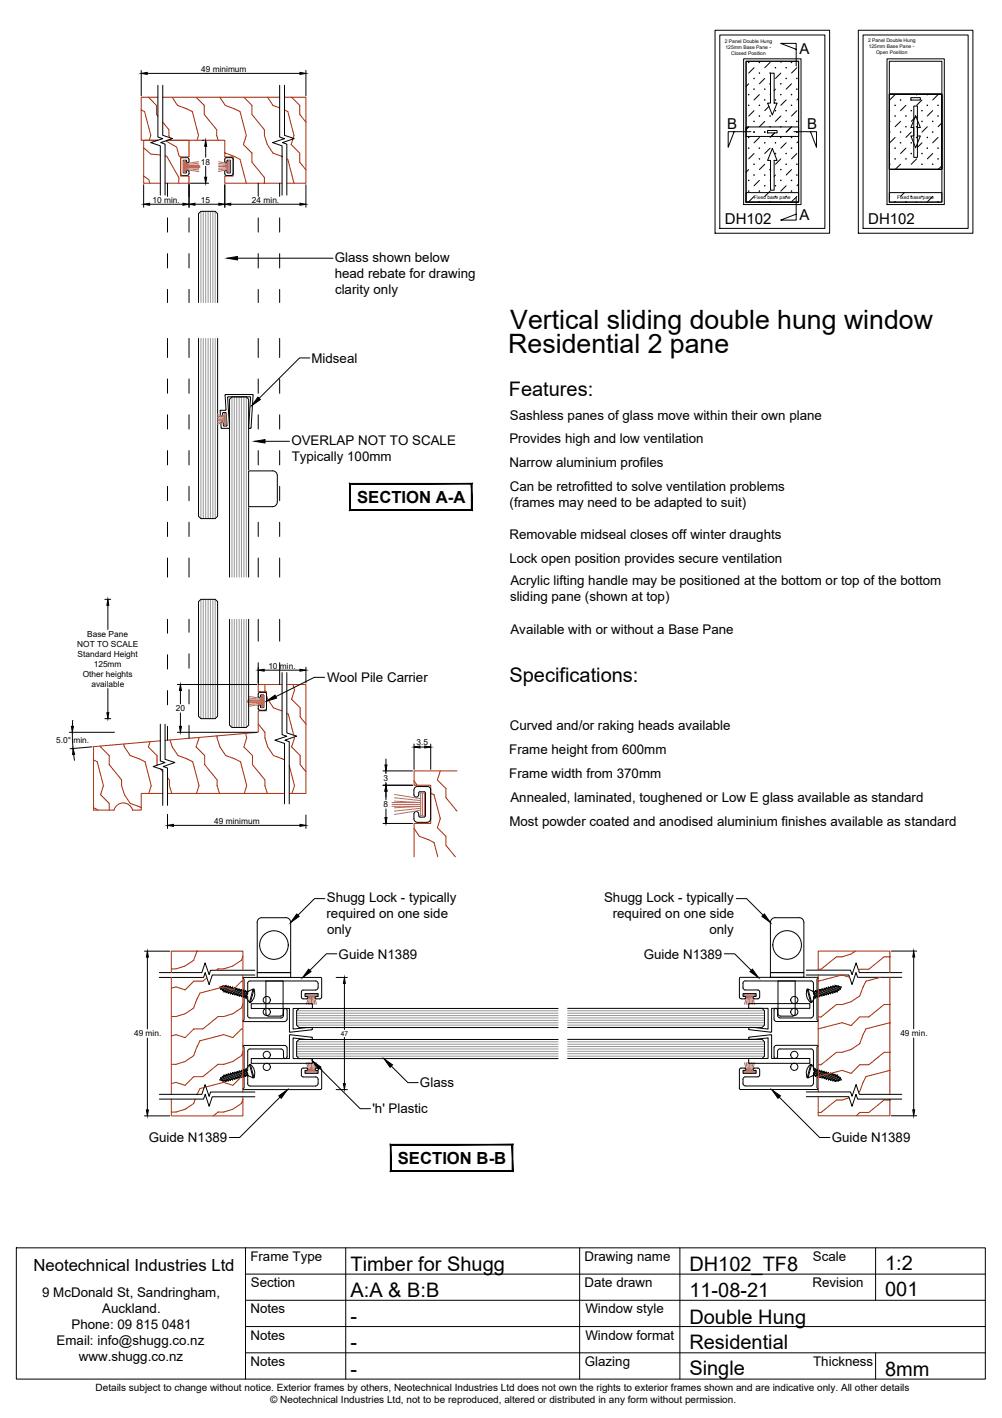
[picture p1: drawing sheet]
<svg xmlns="http://www.w3.org/2000/svg" width="210mm" height="297mm" viewBox="0 0 210 297" stroke-linecap="round" stroke-linejoin="round" font-family="sans-serif">
<!-- layer: APL Notes -->
<g fill="#000" stroke="#000" stroke-width=".21">
<path d="M98.7 101.4v5.4l.2 .1zM98.7 101.4l.2-.1v5.6zM73.4 101.4h25.3l.2-.1zM73.2 101.3h25.7l-25.5 .1zM73.2 101.3l.2 5.5v-5.4zM73.2 101.3l.2 5.5-.2 .1zM73.4 106.8l-.2 .1 25.5-.1zM73.2 106.9l25.5-.1 .2 .1z"/>
<path d="M107.3 239.9v5.3l.1 .2zM107.3 239.9l.1-.2v5.7zM81.9 239.9h25.4l.1-.2zM81.8 239.7h25.6l-25.5 .2zM81.8 239.7l.1 5.5v-5.3zM81.8 239.7l.1 5.5-.1 .2zM81.9 245.2l-.1 .2 25.5-.2zM81.8 245.4l25.5-.2 .1 .2z"/>
</g>
<!-- layer: AlumOutline -->
<g fill="none" stroke="#000" stroke-width=".21">
<path d="M35.1 38.4v2.7M39.6 38.4v2.7M54.1 38.4v2.7M58.6 38.4v2.7M35.1 45.6v3M35.1 53.1v3M39.6 45.6v3M39.6 53.1v3M54.1 45.6v3M54.1 53.1v3M58.6 45.6v3M58.6 53.1v3"/>
<path d="M35.1 60.6v2.8M35.1 70.9v4M35.1 79.4v3M39.6 60.6v2.8M39.6 70.9v4M39.6 79.4v3M54.1 60.6v2.8M54.1 70.9v4M54.1 79.4v3M58.6 60.6v2.8M58.6 70.9v4M58.6 79.4v3"/>
<path d="M35.1 86.9v3M35.1 94.4v3M39.6 86.9v3M39.6 94.4v3M54.1 86.9v3M54.1 94.4v3M58.6 86.9v3M58.6 94.4v3M35.1 101.9v3M35.1 109.4v3M35.1 116.9v4M39.6 101.9v3"/>
<path d="M39.6 109.4v3M39.6 116.9v4M54.1 101.9v3M54.1 109.4v3M54.1 116.9v4M58.6 101.9v3M58.6 109.4v3M58.6 116.9v4M35.1 129.7v3M35.1 137.1v3.1M39.6 129.7v2.7M39.6 137v3"/>
<path d="M54.1 129.7v4.6M54.1 138.8v4.6M58.6 129.7v4.6M58.6 138.8v4.6M35.1 144.7v2.9M35.1 152.2v2.9M39.6 144.4v3.1M39.6 152v2.7M50.9 204.9l.2 .2v8.5l-.2 .3 .1 .1M51 204.7l-.1 .2M51 219l-.1 .1 .2 .3v8.5l-.2 .2 .1 .1M51 204.8h16.1"/>
<path d="M51 219h8.6l.5 .2v.3M51.9 206l.2-.4 .3-.1h13.7l.5 .2v.3M51.9 206v2.2l-.3 .3 .3 .3v4M59.4 211.6l-.1 1.4-.4 .2h-6.5h-.3l-.2-.5M59.4 211.6a.37 .37 0 0 1 .4-.4 .37 .37 0 0 1 .3 .4M60.1 213.5v.2l-.5 .3h-8.6M60.1 211.6v1.9M60.1 219.5v1.9M66.6 206.9l-.2 .4-.3 .1h-2.8l-.2 .4 .1 1.3 .3 .1 .9-.1v-.3h-.5v-.7h2.7v.7h-.5l-.1 .2 .3 .2h.9l.2-.3M66.6 206v.9M67.1 204.7l.3 .3M67.4 205v3.9"/>
<path d="M156.1 205.5l-.4 .2a1.57 1.57 0 0 0 .2 1.6l2.9 .1M156.1 205.5h13.8M158.8 207.4l.3 .3M158.8 209.2h-.8l-.2-.2 .2-.3h.4v-.6h-2.7v.6l.5 .1v.3l-.9 .1-.4-.2 .1-4.2 16.3-.1 .1 .1-.3 .3v8.5l.3 .2M159.1 208.8l-.3 .4M159.1 207.8v1.1M162.2 211.6a.37 .37 0 0 1 .3-.4 .37 .37 0 0 1 .4 .4M162.2 211.6v1.9M162.2 213.5l.2 .4 .3 .1h8.6M162.9 211.6l.1 1.4 .4 .2M163.4 219.7l-.4 .3-.1 1.4a.37 .37 0 0 1-.4 .3 .37 .37 0 0 1-.3-.3v-1.9l.2-.5h.3h8.6l.1 .1-.3 .3v8.4l.3 .4h-16.4l-.1-4.3 .4-.2 .9 .1v.4h-.5v.6h2.7v-.6h-.4l-.2-.2 .2-.3h.8M163.4 213.2h6.5"/>
<path d="M163.4 219.7h6.5M169.9 205.5h.2l.3 .5M169.9 219.7l.2 .1 .3 .4M170.4 212.7l-.1 .3-.4 .2M170.4 206v2.2l.3 .3-.3 .3v3.9M171.4 213.8l-.1 .2M51.9 227v.2l.5 .3h13.7l.3-.1 .2-.4M51.9 220.2l.2-.4 .3-.1h6.5l.2 .1 .3 .4M51.9 220.2v4l-.3 .3 .3 .3v2.2M59.4 220.2v1.2a.37 .37 0 0 0 .4 .3 .37 .37 0 0 0 .3-.3M63.5 225.6h2.6M64.2 224.2l.3-.2-.2-.3h-.8l-.3 .2-.1 1.3 .4 .4"/>
<path d="M64.3 224.2h-.4v.6h2.7v-.6h-.3M66.1 225.6h.3l.2 .5M66.6 226.1v.9M67.4 224.1l-.2-.3-.9-.1-.3 .3 .3 .2M67.4 228l-.3 .2h-16.1M67.4 224.1v3.9M156.1 227.5h13.8M158.8 223.7l.3 .4M158.8 225.6h-2.9a1.61 1.61 0 0 0-.2 1.6l.4 .3M159.1 225.2l-.3 .4M159.1 224.1v1.1M170.4 227l-.1 .2-.4 .3"/>
<path d="M170.4 220.2v4l.3 .3-.3 .3v2.2"/>
</g>
<!-- layer: Glass -->
<g fill="none" stroke="#939598" stroke-width=".21">
<path d="M42.1 44.3v19.1M42.6 44.3v19.1M43.1 44.3v19.1M43.6 44.3v19.1M44.1 44.3v19.1M44.6 44.3v19.1M45.1 44.3v19.1M42.1 70.9v37.7M42.6 70.9v37.7M43.1 70.9v37.7M43.6 70.9v37.7M44.1 70.9v37.7"/>
<path d="M44.6 70.9v37.7M45.1 70.9v37.7M48.6 83.1v37.8M49.1 83.1v37.8M49.6 83.1v37.8M50.1 83.1v37.8M50.6 83.1v37.8M51.1 83.1v37.8M51.6 83.1v37.8M42.1 125.5v25M42.6 125.5v25M43.1 125.5v25"/>
<path d="M43.6 125.5v25M44.1 125.5v25M44.6 125.5v25M45.1 125.5v25M48.6 129.7v22.7M49.1 129.7v22.7M49.6 129.7v22.7M50.1 129.7v22.7M50.6 129.7v22.7M51.1 129.7v22.7M51.6 129.7v22.7M62.1 213.2h54.8"/>
<path d="M62.1 213.7h54.8M62.1 214.3h54.8M62.1 212.8h54.8M62.1 212.2h54.8M62.1 211.7h54.8M62.1 214.7h54.8M62.1 219.7h54.8M62.1 219.3h54.8M62.1 218.7h54.8M62.1 218.2h54.8M118.9 213.2h41.2M118.9 213.7h41.2"/>
<path d="M118.9 214.2h41.2M118.9 212.7h41.2M118.9 212.2h41.2M118.9 211.7h41.2M118.9 214.7h41.2M118.9 219.7h41.2M118.9 218.7h41.2M118.9 218.2h41.2M118.9 219.2h41.2M62.1 220.2h54.8M62.1 220.8h54.8M62.1 221.2h54.8"/>
<path d="M118.9 220.7h41.2M118.9 221.2h41.2M118.9 220.2h41.2"/>
</g>
<g fill="none" stroke="#000" stroke-width=".21">
<path d="M41.6 70.9v37.2l.5 .5h3l.5-.5v-37.2M41.6 63.4v-18.6l.5-.5h3l.5 .5v18.6M57.1 98.6a1.01 1.01 0 0 1 1 1M57.1 98.6h-5v7.5h5a1.01 1.01 0 0 0 1-1M58.1 99.6v5.5M41.6 126l.5-.5h3l.5 .5v24l-.5 .5h-3l-.5-.5zM48.1 120.9v-37.3l.5-.5h3l.5 .5v37.3M48.1 129.7v22.2l.5 .5h3l.5-.5v-22.2M60.8 216.8l-.2 .1v4.8h-8v1h12.8v-1h-4v-4.3l4 .3v-.3M60.8 216.8l4.5 .5M65.3 217.3l.1 .1M65.3 215.7l-4.5 .5"/>
<path d="M65.4 215.6l-.1 .1M65.4 215.6v-.3l-4 .3v-4.3h4v-1h-12.8v1h8v4.8l.2 .1M116.9 211.3h-54.3l-.5 .4v3l.5 .6h54.3M116.9 217.7h-54.3l-.5 .5v3l.5 .5h54.3M118.9 211.2h40.8l.4 .5v3l-.4 .5h-40.8M118.9 217.7h40.8l.4 .5v3l-.4 .5h-40.8M156.9 217.3l4.6-.5 .1 4.9h8v1h-12.8v-1h4.1v-4.3l-4 .3zM161.5 216.2l.1-.1v-4.9h8v-1h-12.8v1h4.1v4.4l-4-.4v.5l4.6 .5"/>
<circle cx="55.9" cy="212" r=".75"/>
<circle cx="55.9" cy="209.5" r=".75"/>
<circle cx="166.4" cy="209.5" r=".75"/>
<circle cx="166.4" cy="212" r=".75"/>
<circle cx="55.9" cy="223.5" r=".75"/>
<circle cx="55.9" cy="221" r=".75"/>
<circle cx="166.4" cy="221" r=".75"/>
<circle cx="166.4" cy="223.5" r=".75"/>
</g>
<!-- layer: Components -->
<g fill="none" stroke="#000" stroke-width=".21">
<path d="M37.8 33.4l.1 3.2 .3 .2 1.2-.1a.86 .86 0 0 0 .1-1h-.3l-.2 .5M38.2 33l-.4 .4M38.2 33h1M38.5 36.2h.5M39.2 33l.4 .4M39.6 33.4v.5l-.3 .2h-.1l-.2-.5h-.6v2.5l.1 .1M47.1 33.4v.5l.2 .2h.2l.1-.5h.6l.1 .1v2.4l-.1 .1M47.5 33l-.4 .4M47.5 33h1M47.7 36.2l-.2-.5h-.3a.86 .86 0 0 0 .1 1l1.2 .1 .3-.4M47.7 36.2h.5M48.5 33l.3 .4"/>
<path d="M48.8 33.4v3M46.3 87.2h.2M46.6 88.5l.2 .6M46.8 89.1l.6 .1M47.2 85.9l.1-.1-.1-3.1 5.7-.1 .1 .2-.5 6.9-.4-.1 .4-6.3-.1-.2-4.7 .1 .3 6.5h-1.6l-.1-1.1 .3-.1M47.2 85.9l-1.1 .1 .2 1.2M47.4 86.5h-.7v.5l-.2 .2M47.4 86.6l.1 2.5-.1 .1M54.7 145.6l.6 .1M54.7 148.2h.5M55.3 148.1l-.2 .1M55.3 145.7v2.4"/>
<path d="M55.5 145l.3 .4v3.2l-.3 .2-1.2-.1a.86 .86 0 0 1-.2-1h.4l.2 .5M55.5 145l-1.2 .1-.2 .3v.7h.4l.2-.5M87.7 166.1l.3-.2 .9-.1 .2 .3M89.1 170.9l-.2 .3-.9-.1-.3-.2v-.4a.5 .5 0 0 0-.5-.5 .5 .5 0 0 0-.5 .5v1a.75 .75 0 0 0 .8 .8h2a.75 .75 0 0 0 .7-.8M89.1 166.1v4.8M90.2 165.5a.71 .71 0 0 0-.7-.8l-2 .1a.72 .72 0 0 0-.8 .7v1a.5 .5 0 0 0 .5 .5 .5 .5 0 0 0 .5-.5v-.4M90.2 165.5v6M46.5 206.7l-.4 .1 .1 .4 .5-.5M46.5 206.6l.3-.1-.1 .2M46.5 206.6l-.3 .4M46.7 207.4l.2 .2M46.9 207.6v.2l.2-.1"/>
<path d="M47.1 206.6l-.5 .7-.2-.2M47.1 206.6l.3-.2-.1 .2M47.1 206.6h-.4M47.1 207.7h.3M47.3 206.6l-.7 .9v-.2M47.3 206.6l.3 .1M47.4 207.7l-.1 .3 .3-.2M47.6 207.8l.2 .1M47.6 206.7l.2-.2v.2M47.6 206.7l-.7 .9M47.8 206.7l-.7 1M47.8 206.7l.2 .1"/>
<path d="M47.8 207.9v.2l.2-.2M48 207.9l.3 .1v.2l.2-.2M48.2 206.8l-.6 1M48.5 208l.2 .1v.2l.3-.1M48.5 206.9l-.3-.1 .1-.2-.3 .2-.6 .9M48.5 206.9l.2-.2v.3h.3l.2-.1-.7 1.1M48.5 206.9l-.7 1M48.7 207l-.7 .9M49 207l-.7 1M49 208.2h.2M49.1 207.1l.3 .1-.7 .9M49.2 208.2v.3l.2-.2"/>
<path d="M49.4 207.2l.3-.2-.1 .2M49.4 208.3l.2 .1M49.6 207.2l.3 .1 .2-.2v.2M49.6 207.2l-.6 1M49.6 208.4v.2l.3-.2M49.9 208.4l.2 .1M49.9 207.3l-.7 .9M50.1 207.3l.2 .1M50.1 207.3l-.7 1M50.1 208.5v.2l.2-.2M50.3 207.4l.3-.2-.1 .3M50.3 208.5l.3 .1"/>
<path d="M50.3 207.4l-.7 1M50.5 207.5h.3M50.5 207.5l-.6 .9M50.6 208.6v.2l.2-.2 .2 .1M50.8 207.5l.2-.1v.2M50.8 207.5l-.7 1M51 207.6l.3 .1M51 207.6l-.7 .9M51 208.7v.2l.2-.1M51.2 208.8h.3M51.3 207.7l.2-.2-.1 .2 .3 .1M51.3 207.7l-.7 .9"/>
<path d="M51.4 207.7l-.6 .9M51.5 208.8v.3l.1-.1M51.7 208.6l-.2 .2M51.7 207.8l-.7 .9M51.9 207.9l-.7 .9M51.9 207.7l1.1-.5-.7 2.8-.7-1zM51.9 207.7l-.2 .1M53 207.2h.2M53.2 207.2a2.34 2.34 0 0 1-.8 2.8M53.2 207.2l-.8 2.8h-.1M169.1 207.2a2.34 2.34 0 0 0 .7 2.8M169.1 207.2l.7 2.8"/>
<path d="M169.3 207.2h-.2M170 210h-.2M170.4 207.7l-.1-.1 .3 .2M170.4 207.7l-1.1-.5 .7 2.8M170.4 207.7l.3 1.3M170.4 207.9l.6 .9M170.6 207.8l.7 .9M170.6 208.6l.2 .2M170.7 209l-.7 1M170.8 208.8v.3l-.1-.1M170.9 207.7l.6 .9M171 207.6l-.2-.1 .1 .2-.3 .1"/>
<path d="M171 208.8h-.2M171 207.6l.7 1M171.3 208.7v.2l-.3-.1M171.3 207.6h-.3M171.3 207.6l.7 .9M171.5 207.5l-.2-.1v.2M171.5 207.5l.7 1M171.7 208.6v.2l-.2-.2-.2 .1M171.8 207.4l-.3 .1M171.8 207.4l.6 1M172 207.4l-.3-.2 .1 .2M172 207.4l.6 1"/>
<path d="M172 208.5l-.3 .1M172.2 208.5v.2l-.2-.2M172.2 207.3l-.2 .1M172.2 207.3l.7 1M172.4 208.4l-.2 .1M172.4 207.3l.7 .9M172.6 208.4v.2l-.2-.2M172.7 207.2l-.3 .1-.2-.2v.2M172.7 207.2l.6 1M172.9 207.1l-.3-.1 .1 .2M172.9 208.3l-.3 .1M173.1 208.2v.3l-.2-.2"/>
<path d="M173.1 207.1h-.2l.7 1M173.3 207l.7 1M173.3 208.2h-.2M173.6 207l.7 .9M173.8 206.9l.2-.1v-.2l.9 1.1M173.8 206.9l-.3-.2 .1 .3h-.3l-.2-.1 .7 1.1M173.8 208l-.2 .1v.2l-.3-.1M173.8 206.9l.7 .9M174 206.8l.7 1M174.3 207.9l-.3 .1v.2l-.2-.2M174.5 207.8v.3l-.2-.2M174.5 206.7l.7 1"/>
<path d="M174.5 206.7l-.3 .1M174.7 206.7l-.3-.2 .1 .2M174.7 206.7l.7 .9M174.7 207.8h-.2M174.9 207.7v.2l-.2-.1M175 206.6l.7 .9v-.2M175 206.6l-.3 .1M175.2 206.5l.5 .8 .2-.2M175.2 206.5l-.3-.1 .1 .2M175.2 206.5l.4 .1M175.2 207.7h-.3M175.4 207.6v.2l-.2-.1"/>
<path d="M175.6 207.4l-.2 .2M175.8 206.7h.4l-.1 .5-.6-.7 .6 .5M46.2 226l.6 .5-.6-.8-.1 .5 .4 .1M46.4 225.9l.2-.2 .5 .7M46.6 225.7v-.2l.7 .9M46.7 226.4h.4M46.9 225.4l.7 .9M46.9 225.4l-.2 .2M47.1 225.3l-.2-.1v.2M47.1 225.3l.7 1M47.3 226.4l.1 .2-.3-.2M47.4 225.3l.6 .9 .3 .2-.1-.2 .3-.1"/>
<path d="M47.4 225.3h-.3M47.6 225.2l-.3-.2 .1 .3M47.6 225.2l.6 1M47.6 226.3l-.3 .1M47.8 226.3v.2l-.2-.2M47.8 225.1l.7 1M47.8 225.1l-.2 .1M48 225.1l.7 .9M48 226.2l-.2 .1M48 225.1l-.2-.2v.2M48.3 225l.7 1M48.5 224.9l-.2-.1v.2l-.3 .1"/>
<path d="M48.5 224.9l.7 1.2-.5-.1v.2l-.2-.1M48.7 224.9l.7 .9-.3 .1M49 224.8l-.3-.2v.3h-.2M49 224.8l.6 1M49.2 224.8h-.2M49.2 224.8l.7 .9M49.4 224.7l-.2-.2v.3M49.4 224.7l.7 1M49.6 225.8l.1 .2-.3-.2M49.6 224.6l-.2 .1M49.6 224.6l.7 1M49.9 224.6l-.3-.2v.2"/>
<path d="M49.9 224.6l.6 .9M50.1 225.7v.2l-.2-.2-.3 .1M50.1 224.5l-.2 .1M50.1 224.5l.7 1M50.3 224.5l-.2-.2v.2M50.3 225.6l-.2 .1M50.3 224.5l.7 .9M50.5 225.5l.1 .2-.3-.1M50.6 224.4l-.3 .1M50.6 224.4l.7 .9M50.8 225.5h-.3M50.8 224.3l.6 1"/>
<path d="M51 225.4v.2l-.2-.1M51 224.3h-.2l-.2-.1v.2M51 224.3l.7 .9M51.2 224.2l-.2-.2v.3M51.2 224.2l.7 .9M51.3 225.3l-.3 .1M51.5 224.1l-.3 .1M51.5 224.1l.2 .3M51.6 224l-.1-.1v.2M51.7 225.2l-.3 .1 .1 .2-.2-.2M51.7 225.2l.2 .1M52.3 223l.7 2.8-1.1-.5-.3-1.3z"/>
<path d="M52.4 223a2.34 2.34 0 0 1 .8 2.7M52.4 223l.8 2.7M52.4 223h-.1M53.2 225.7l-.2 .1M169.8 223l-.7 2.7 .2 .1M169.8 223h.2M169.8 222.9a2.34 2.34 0 0 0-.7 2.8M170 223l-.7 2.8 1.1-.5M170 223l.7 1M170.6 225.2l.3 .1-.1 .2 .2-.2M170.6 225.2l-.2 .1M170.7 224l.1-.1v.2"/>
<path d="M170.7 224l-.3 1.3M170.8 224.1l.2 .1M170.8 224.1l-.2 .3M171 224.2l.3-.2v.3M171 225.3l.3 .1M171 224.2l-.6 .9M171.3 224.3h.2l.2-.1v.2M171.3 224.3l-.7 .9M171.3 225.4v.2l.2-.1M171.5 225.5h.3M171.5 224.3l-.6 1M171.7 224.4h.3"/>
<path d="M171.7 224.4l-.7 .9M171.8 225.5l-.1 .2 .3-.1M172 225.6h.2M172 224.4l.2-.1v.2M172 224.4l-.7 1M172.2 224.5l.2 .1M172.2 224.5l-.7 1M172.2 225.6v.3l.2-.2 .3 .1M172.4 224.6l.2-.2v.2M172.4 224.6l-.6 .9M172.6 224.6l.3 .1M172.6 224.6l-.6 1"/>
<path d="M172.7 225.8l-.1 .2 .3-.2M172.9 224.7l.2-.2v.3M172.9 224.7l-.7 .9M173.1 224.8h.2M173.1 224.8l-.7 .9M173.3 224.8l.3-.2v.3h.2M173.3 224.8l-.6 1M173.6 224.9l-.7 .9 .2 .1M173.8 224.9l.2-.1v.2l.3 .1M173.8 224.9l-.7 1.2 .2-.2 .3 .1-.1 .2 .3-.1M174 225l-.7 .9M174.2 226.2l.3 .1"/>
<path d="M174.3 225.1l-.7 .9M174.3 225.1l.2-.2v.2M174.5 225.1l-.7 1M174.5 225.1l.2 .1M174.5 226.3l-.1 .2 .3-.2M174.7 225.2l.2-.2v.2M174.7 225.2l-.7 .9M174.7 226.3l.3 .1M174.9 225.2l-.9 1.2v-.3h-.2M174.9 225.2l.3 .1M175 226.4l-.1 .2 .3-.2M175.2 225.3l.2-.2v.3"/>
<path d="M175.2 225.3l-.7 1M175.4 225.4l-.7 .9M175.4 225.4l.2 .1M175.6 226.3l-.4 .1M175.7 225.7v-.3l-.7 1M175.9 225.8l-.2-.1-.5 .7M176.1 225.9l-.6 .6 .6-.8 .1 .5-.4 .1"/>
</g>
<!-- layer: WeatherStrip -->
<g fill="none" stroke="#b85c73" stroke-width=".21">
<path d="M38.5 33.7h.4v2.4h-.4zM38.7 33.7v2.4M38.9 34.9h3M38.9 35.5l2.7 .4M38.9 35.3l2.7 .3M41.6 34.6l-2.7 .1h3M41.6 33.9l-2.7 .4M41.6 34.2l-2.7 .3M41.9 35.1h-3l2.7 .1M45.8 33.9l2 .4M45.8 34.2l2 .3M45.8 34.6l2 .1"/>
<path d="M45.8 34.9h2M47.8 33.7h.4v2.4h-.4zM47.8 35.5l-2 .4M47.8 35.3l-2 .3M47.8 35.1l-2 .1M48 33.7v2.4M45.5 86.8l1.5 .4M45.5 87.1l1.5 .3M45.5 87.5l1.5 .1M45.5 87.8h1.5M47 86.6h.4v2.4h-.4zM47 88.4l-1.5 .5"/>
<path d="M47 88.2l-1.5 .3M47 88l-1.5 .2M47.2 86.6v2.4M51.8 146.9h3M51.8 147.1h3l-2.8 .2M52 146.6l2.8 .1h-3M52 145.9l2.8 .4M52 146.2l2.8 .3M54.8 145.7h.4v2.4h-.4zM54.8 147.5l-2.8 .5M54.8 147.3l-2.8 .3M55 145.7v2.4"/>
<path d="M82.1 168.5h6M82.1 168.9h6l-5.5 .3M82.6 167.8l5.5 .3h-6M82.6 166.4l5.5 .9M82.6 167.1l5.5 .6M88.1 166.1h.8v4.8h-.8zM88.1 169.7l-5.5 .9M88.1 169.3l-5.5 .6M88.5 166.1v4.8M64.1 208.2h2.4v.4h-2.4zM64.1 208.4h2.4M64.7 208.6l-.5 1.8"/>
<path d="M64.9 208.6l-.3 1.8M65.1 208.6l-.2 1.8M65.3 208.6v1.8M65.5 208.6l.1 1.8M65.7 208.6l.3 1.8M65.9 208.6l.4 1.8M155.8 208.2h2.4v.4h-2.4zM155.8 208.4h2.4M156.4 208.6l-.4 1.8M156.6 208.6l-.3 1.8M156.8 208.6l-.1 1.8M157 208.6v1.8"/>
<path d="M157.2 208.6l.2 1.8M157.4 208.6l.3 1.8M157.6 208.6l.5 1.8M64.1 224.4h2.4v.4h-2.4zM64.1 224.5h2.4M64.2 222.6l.5 1.8M64.6 222.6l.3 1.8M64.9 222.6l.2 1.8M65.3 222.6v1.8M65.6 222.6l-.1 1.8M66 222.6l-.3 1.8M66.3 222.6l-.4 1.8"/>
<path d="M155.8 224.3h2.4v.4h-2.4zM155.8 224.5h2.4M156 222.6l.4 1.7M156.3 222.6l.3 1.7M156.7 222.6l.1 1.7M157 222.6v1.7M157.4 222.6l-.2 1.7M157.7 222.6l-.3 1.7M158.1 222.6l-.5 1.7"/>
</g>
<!-- layer: Text2 -->
<path d="M22 125.5h1.2M22.6 126.8v5.1M22 150.5h1.2M22.6 144.2v5.1" fill="none" stroke="#000" stroke-width=".21"/>
<path d="M22.6 125.5l.2 1.3h-.4zM22.4 149.3h.4l-.2 1.2z" fill="#000" stroke="#000" stroke-width=".21"/>
<!-- layer: Timber 1 -->
<g fill="none" stroke="#b82e00" stroke-width=".21">
<path d="M29.6 23l.7 .4 1.3 5-.3 1M30.1 36.9l1.1 .8 .2 .7M30.1 31l1.5 1.3 2 .2M31.1 20.4l1.7 1.7v1.9l.3 .3M33.1 20.4h-3.5v9h3.5h-3v9h3.5M34.1 25.6l1.3 1.6v1.2l.1 .4M34.1 20.4h24.5M34.6 32.7h.3l2.6 4.5-.1 1.2M34.6 38.4h5v-1.5h-1.8v-4h1.8v-3.5h-4.5h12v3.5h1.7v4h-1.7v1.5h12M34.8 29.5l2.2 1.3 .5 1.9 .3 .2M35.6 29.2l.1 .2M36.1 20.4l1.1 1.7 3.1 1.3 1.3 5-.3 1"/>
<path d="M41.1 20.4l1.7 1.7v1.9l2.6 3.2v1.2l.3 1M46.1 20.4l1.1 1.7 1.9 .7M47.1 31.9l2 .9M49.1 22.8l1.2 .6 1.3 5-.6 1.9 1.8 1.8v1.9l2.6 3.2v1.2M49.1 32.8l1.2 .6 1.3 5M51.1 20.4l1.7 1.7v1.9l2.6 3.2v1.2l.6 1.9 1.2 1.8 1.9 .7M56.1 20.4l1.1 1.7 1.4 .5M59.6 20.4h4.5v18h-4M59.6 23l.7 .4 1.3 5-.2 .6M60.1 33.3l.2 .1 1.3 5M61.1 20.4l1.7 1.7v1.9l1.3 1.6M61.4 29.1l-.4 1.2 1.8 1.8v1.9l1.3 1.6"/>
<path d="M19.6 159.2l.8 .4 1.3 5-.6 1.9 1.8 1.8v1.4M21.1 156.3v.2l1.8 1.8v1.9l2.6 3.2v1.2l.6 1.9 1.2 1.8 2.3 .9M25.9 155.9l.2 .6 1.2 1.8 3.1 1.3 1.3 5-.5 1.6M31.4 155.4l-.3 1.1 1.8 1.8 .1 2M33.6 155.2l-14 1.2v13.3h4.3a2 2 0 0 1 1.9-1.5 2 2 0 0 1 2 1.5h1.8v-3.5h4.5M35.6 155l.5 1.5 1.2 1.8 3.1 1.3 1.3 5-.5 1.6M41.6 154.5l-.5 2 1.8 1.8v1.9l2.6 3.2v1.2l.5 1.6M45.5 154.1l.6 2.4 1.2 1.8 3.1 1.3 1.3 5-.5 1.6M51.4 153.6l.3 1-.6 1.9 1.8 1.8v1.9l2.6 3.2v1.2l.5 1.6M54.1 151.7l1.4 1.7v1.2l.6 1.9 1.2 1.8 2.3 .9M55.5 143.4l.1 1.5M55.8 145.7l.3 .8 1.2 1.8 1.8 .6"/>
<path d="M59.1 143.4h-5v1.5h1.7v4h-1.7v4.5l-19.5 1.7M60.1 143.4h4v22.8h-3.5M60.1 149.4l.3 .2 1.1 4.4M61.4 143.4l.3 1.2-.6 1.9 1.8 1.8v1.9l1.2 1.5M61.6 154.4l.1 .2-.6 1.9 1.8 1.8v1.9l1.2 1.5M19.6 169.2l.8 .5M33.6 161.1l.5 .6M35.1 162.9l.4 .5v1.2l.5 1.6M35.1 166.2h24.5M60.6 160.4l1.1 4.2-.5 1.6M86.7 173.5l1.1 1.7 3.1 1.3 .8 3M86.7 163.5l.7 1"/>
<path d="M90.2 166.1l.7 .4 1.3 5-.6 1.9 1.8 1.8v1.9l2 2.4M92.2 161.5l-.6 1.9 1.8 1.8v1.9l2.3 2.8M95.7 161.5h-9v3h3.5v8h-3.5v7M41.3 199.2l-.7 2-1.8 1.1M179.2 199.2l-.9 .6-1.9 .6h-1.2l-3.2 2.6M35.9 204.8v24.4M36.9 206.7l-1 .3M36.9 216.7l-1 .3M38.8 202.4l-1.9 .6h-1M38.8 212.4l-1.9 .5h-1M41.9 208.1l-1.3 3-1.8 1.3M43.3 204.8l-.8 .7-1.9 .1-1.8 1.8-1.9-.7"/>
<path d="M46.9 216.7l-5 1.3-1.3 3.1-1.8 1.2M46.9 206.7l-5 1.3M50.9 203.2v-4h-15v4.5M50.9 205.5l-.3 .1-1.8 1.8-1.9-.7M50.9 215.5h-.3l-1.8 1.8-1.9-.5M50.9 210.3l-.3 .8-1.8 1.3-1.9 .5h-1.2l-3.2 2.6h-1.9l-1.8 1.8-1.9-.5M50.9 200.3l-.3 .9-1.8 1.2-1.9 .6-1.2-.1-.4 .3M50.9 204.2v24.6M171.4 203.2v-4h15v4.5M171.4 204.2v24.5M171.4 203h.6M171.4 213h.6"/>
<path d="M176.4 204.2l-5 1.3M176.4 204.2l1.6 .5M179.3 203.8v.1M184.5 204.7l-3.1 .8-1.3 3.1-1.8 1.2-1.9 .6h-1.2l-3.2 2.6M186.4 214.2l-5 1.3-1.3 3.1-1.8 1.2-1.9 .6h-1.2l-3.2 2.6M186.4 210.4h-1.2l-3.2 2.6h-1.9l-1.8 1.8-1.9-.6-5 1.3M186.4 200.4h-1.2l-3.2 2.6h-1.9l-.2 .3M186.4 204.7v24.5M36.9 226.7l-1 .3M38.8 222.4l-1.9 .6h-1M38.8 232.4l-1.9 .5h-1M40.9 230.2l-.3 .9-1.8 1.3"/>
<path d="M41.9 228.1l-.6 1.1M42.8 227.8l-.9 .2M46.9 226.7l-3.8 1M50.9 229.8v4h-15v-3.6M50.9 225.5h-.3l-1.8 1.9-1.9-.7M50.9 220.3l-.3 .8-1.8 1.3-1.9 .6-1.2-.1-3.2 2.6h-1.9l-1.8 1.9-1.9-.7M50.9 230.3l-.3 .8-1.8 1.3-1.9 .5h-1.2l-1 .9M171.4 229.7v4h15v-3.5M171.4 223h.6M171.4 233h.6M177.9 230l-1.5 .4h-1.2l-3.2 2.6M181.4 225.5l-1.3 3.1-.2 .2"/>
<path d="M186.4 220.4h-1.2l-3.2 2.6h-1.9l-1.8 1.8-1.9-.6-5 1.3M186.4 224.2l-5 1.3M186.4 230.4h-1.2l-3.2 2.6h-1.9l-.7 .7"/>
</g>
<!-- layer: Dimensions -->
<g fill="none" stroke="#000" stroke-width=".21">
<path d="M29.6 14.8v5.3M30.8 15.4h32M64.1 14.8v5.3M30.1 38.7v4.7M39.6 38.7v4.7M39.9 38.4h3.8M42.5 29.4h.3M43.1 30.6v2.3M43.1 34.8v2.3M47.1 38.7v4.7M64.1 38.7v4.7M31.3 42.8h7"/>
<path d="M40.8 42.8h5M48.3 42.8h14.5M54.1 139.8v3.3M64.1 139.8v3.3M14.5 153.4h9.5M15.1 153.4l.2 3.4M15.2 150.9v1.2M15.4 158l.2 1.3M19.3 156.4l-4.6 .5M37.2 153.4h16.6M37.2 143.4h16.6M37.8 144.6v2.9"/>
<path d="M37.8 149.3v2.9M55.3 140.4h7.5M80.8 159v1.2M86.7 155.9v5.3M88 156.5h1M90.2 155.9v5.3M35.1 170.6v2.9M36.3 172.9h26.5M64.1 170.7v2.8M80.2 164.5h6.2M80.2 161.5h6.2M80.2 172.5h6.2"/>
<path d="M80.8 161.5v.5M80.8 163.9v.6M80.8 165.7v1.8M80.8 169.4v1.8M30.3 199.2h5.3M186.7 199.2h5.3M30.9 200.5v15M30.9 217.5v15M70.4 204.8h2.4M72.2 206v9.7M72.2 217.3v9.7M191.4 200.5v15"/>
<path d="M191.4 217.4v15.1M30.3 233.8h5.3M70.4 228.2h2.4M186.7 233.7h5.3"/>
</g>
<g fill="#000" stroke="#000" stroke-width=".21">
<path d="M29.6 15.4l1.2-.2v.4zM62.8 15.2l1.3 .2-1.3 .2zM42.9 37.1h.4l-.2 1.3zM43.1 29.4l.2 1.2h-.4zM30.1 42.8l1.2-.2v.4zM38.3 42.6l1.3 .2-1.3 .2zM39.6 42.8l1.2-.2v.4zM45.8 42.6l1.3 .2-1.3 .2zM47.1 42.8l1.2-.2v.4zM62.8 42.6l1.3 .2-1.3 .2zM15.3 156.8l.3 1.2-.4 .1zM15 152.2h.4l-.3 1.2z"/>
<path d="M37.6 152.2h.4l-.2 1.2zM37.8 143.4l.2 1.2h-.4zM54.1 140.4l1.2-.2v.4zM62.8 140.2l1.3 .2-1.3 .2zM86.7 156.5l1.3-.2v.4zM89 156.3l1.2 .2-1.2 .2zM35.1 172.9l1.2-.2v.4zM62.8 172.7l1.3 .2-1.3 .2zM80.8 164.5l.3 1.2h-.5zM80.6 160.2h.5l-.3 1.3zM80.6 171.2h.5l-.3 1.3zM30.9 199.2l.2 1.3h-.4z"/>
<path d="M72.2 204.8l.1 1.2h-.4zM191.4 199.2l.2 1.3h-.4zM30.7 232.5h.4l-.2 1.3zM71.9 227h.4l-.1 1.2zM191.2 232.5h.4l-.2 1.2z"/>
</g>
<!-- layer: Shugg Blocks -->
<g fill="none" stroke="#000" stroke-width=".21">
<path d="M33.1 17.9v10.8l1 .3-2.5 .9 2 .7v10.3M34.1 17.9v10.4l2 .7-2.4 .9 .9 .3v10.7M58.6 17.9v10.8l1 .3-2.5 .9 2 .7v10.3M59.6 17.9v10.4l2 .7-2.4 .9 .9 .3v10.7M33.6 151.7v7.7l1 .3-2.5 .9 2 .6v7.5M34.6 151.7v7.4l2 .6-2.4 .9 .9 .3v7.8M59.1 140.9v13l1 .3-2.5 .9 2 .6v12.7M60.1 140.9v12.6l2 .7-2.4 .9 .9 .3v13M53.4 204.2h-8.9l-.7 2.1-.8-2.6-.4 1.1h-9.2M53.4 203.2h-9.3l-.3 1-.8-2.5-.7 2h-8.9M168.9 204.2h8.9l.7 2 .8-2.5 .4 1h9.2M168.9 203.2h9.3l.3 1 .8-2.5 .7 2h8.9"/>
<path d="M53.4 229.8h-8.9l-.7 1.9-.8-2.5-.4 1h-9.2M53.4 228.8h-9.3l-.3 .9-.8-2.5-.7 2h-8.9M168.9 229.7h8.9l.7 2 .8-2.5 .4 1h9.2M168.9 228.7h9.3l.3 .9 .8-2.4 .7 2h8.9"/>
</g>
<!-- layer: Glass -->
<g fill="#fff" stroke="#fff" stroke-width=".21">
<path d="M52.1 98.6h5.2zM52.1 98.6h5.2z"/>
<path d="M52.1 98.6l5.3 .1zM52.1 98.6l5.3 .1z"/>
<path d="M52.1 98.7l5.5 .1zM52.1 98.7l5.5 .1z"/>
<path d="M52.1 98.8l5.6 .1zM52.1 98.8l5.6 .1h-5.6z"/>
<path d="M52.1 98.9l5.8 .1-.2-.1zM52.1 98.9l5.8 .1h-5.8z"/>
<path d="M52.1 99l5.9 .1-.1-.1zM52.1 99l5.9 .1h-5.9z"/>
<path d="M52.1 99.1l5.9 .2v-.2zM52.1 99.1l5.9 .2h-5.9z"/>
<path d="M52.1 99.3l6 .2-.1-.2zM52.1 99.3l6 .2h-6z"/>
<path d="M52.1 99.5l6 .1v-.1zM52.1 99.5l6 .1h-6z"/>
<path d="M52.1 99.6l6 5.5v-5.5zM52.1 99.6l6 5.5h-6z"/>
<path d="M52.1 105.1l6 .2v-.2zM52.1 105.1l6 .2h-6z"/>
<path d="M52.1 105.3l5.9 .2 .1-.2zM52.1 105.3l5.9 .2h-5.9z"/>
<path d="M52.1 105.5l5.9 .1v-.1zM52.1 105.5l5.9 .1h-5.9z"/>
<path d="M52.1 105.6l5.8 .2 .1-.2zM52.1 105.6l5.8 .2h-5.8z"/>
<path d="M52.1 105.8l5.6 .1 .2-.1zM52.1 105.8l5.6 .1h-5.6z"/>
<path d="M52.1 105.9l5.5 .1 .1-.1zM52.1 105.9l5.5 .1h-5.5z"/>
<path d="M52.1 106h5.5zM52.1 106l5.3 .1z"/>
<path d="M52.1 106.1h5.3zM52.1 106.1h5.2z"/>
<path d="M52.1 106.1h5.2zM52.1 106.1h5z"/>
</g>
<!-- layer: Timber 1 -->
<g fill="#b82e00" stroke="#b82e00" stroke-width=".21">
<circle cx="59.1" cy="32.8" r=".08"/>
<circle cx="55.4" cy="38.4" r=".08"/>
<circle cx="41.3" cy="199.2" r=".08"/>
<circle cx="41.3" cy="229.2" r=".08"/>
<circle cx="171.4" cy="205.5" r=".08"/>
<circle cx="171.4" cy="225.5" r=".08"/>
<circle cx="186.4" cy="214.2" r=".08"/>
<circle cx="186.4" cy="224.2" r=".08"/>
<circle cx="186.4" cy="200.4" r=".08"/>
<circle cx="186.4" cy="210.4" r=".08"/>
<circle cx="186.4" cy="220.4" r=".08"/>
<circle cx="186.4" cy="230.4" r=".08"/>
</g>
<!-- layer: TitleBlock -->
<g fill="none" stroke="#000" stroke-width=".21">
<path d="M149.8 6.3h24v42.6h-24zM150.8 7.3h22v40.5h-22zM155.8 12.3h12v30.5h-12zM156.3 12.8h11v15.8h-11zM156.3 12.8h11v29.5h-11zM156.8 17.6l-.5 .5M158 14.2l-1.2 1.1M159.1 19.8l-1.1 1.1M160.2 16.4l-1.1 1.2M161.3 13.1l-1.1 1.1M161.4 15.3h.8v6.3h.6l-1 2.5-1-2.5h.6zM161.4 19.7l-.1 .1"/>
<path d="M162.4 18.7l-.2 .3M163.6 15.3l-1.2 1.1M163.8 12.8l-.2 .3M165.8 17.6l-1.1 1.1M166.8 10.3l-3.3-1.2h3.3v4.7M166.9 14.2l-1.1 1.1M179.8 6.3h24v42.6h-24zM180.8 7.3h22v40.5h-22zM185.8 12.3h12v30.5h-12zM186.3 12.8h11v29.5h-11zM186.3 19.7h11v15.8h-11h11v-15.8h-11v15.8zM187.5 19.8l-1.1 1.1"/>
<path d="M189.9 19.7l-.1 .1M196.5 19.8l-1.1 1.1M153.8 27.6l-1.3 3.2v-3.2h4.8M156.3 26.6h11v15.7h-11zM156.8 26.6l-.5 .5M156.8 35.5l-.5 .6M158 23.2l-1.2 1.1M158 32.2l-1.2 1.1M159.1 28.8l-1.1 1.1M159.1 37.8l-1.1 1.1M160.2 25.4l-1.1 1.2M160.2 34.4l-1.1 1.1"/>
<path d="M160.8 27.3h2v.5h-2zM161.1 22.3l-.9 .9M161.3 31l-1.1 1.2M161.4 37.7l-.1 .1M161.8 31.1l1 2.5h-.6v6.2h-.8v-6.2h-.6zM162.3 27.8l-1 1M162.4 36.7l-.2 .2M163.6 24.3l-1.2 1.1M163.6 33.3l-1.2 1.1M164.7 20.9l-1.1 1.2M164.7 29.9l-1.1 1.1M164.7 38.9l-1.1 1.1"/>
<path d="M165.8 26.6l-1.1 1.1M165.8 35.5l-1.1 1.2M166.3 27.6h4.7v3.2l-1.2-3.2M166.9 23.2l-1.1 1.1M166.9 32.2l-1.1 1.1M167.3 20.6l-.4 .3M167.3 29.6l-.4 .3M167.3 38.6l-.4 .3M186.4 23.2l-.1 .1M186.4 32.2l-.1 .1M187.5 28.8l-1.1 1.1M188.7 25.4l-1.2 1.2"/>
<path d="M188.7 34.4l-1.1 1.1M189.8 22.1l-1.1 1.1M189.8 31l-1.1 1.2M190.8 20.5h2v.5h-2zM190.9 27.7l-1.1 1.1M191.4 22.2h.8v6.3h.6l-1 2.5-1-2.5h.6zM191.4 24.9l-.5 .5M191.8 24.2l1 2.5h-.6v6.3h-.8v-6.3h-.6zM191.9 24.4l-.3 .3M192 33.3l-1.1 1.1M193.1 20.9l-1.1 1.2M193.1 29.9l-.9 1"/>
<path d="M194.3 26.6l-1.2 1.1M195.4 23.2l-1.1 1.1M195.4 32.2l-1.1 1.1M196.5 28.8l-1.1 1.1M197.3 25.7l-.8 .9M197.3 34.7l-.7 .8M156.3 40.4h11v1.9h-11zM158 41.2l-1.2 1.1M161.3 40l-1.1 1.2M163.6 42.3h-.1M166.8 41.3v4.8h-3.3l3.3-1.2M166.9 41.2l-1.1 1.1"/>
<path d="M186.3 40.4h11v1.9h-11zM186.4 41.2h-.1M189.4 40.4l-.7 .8M192 42.3h-.1M195.4 41.2l-1.1 1.1"/>
</g>
<g fill="#000" stroke="#000" stroke-width=".21">
<circle cx="156.8" cy="19.8" r=".06"/>
<circle cx="156.8" cy="13.1" r=".06"/>
<circle cx="158" cy="16.4" r=".06"/>
<circle cx="158" cy="18.7" r=".06"/>
<circle cx="159.1" cy="13.1" r=".06"/>
<circle cx="159.1" cy="15.3" r=".06"/>
<circle cx="160.2" cy="18.7" r=".06"/>
<circle cx="161.3" cy="15.3" r=".06"/>
<circle cx="161.3" cy="17.6" r=".06"/>
<circle cx="162.4" cy="14.2" r=".06"/>
<circle cx="163.6" cy="17.6" r=".06"/>
<circle cx="163.6" cy="19.8" r=".06"/>
<circle cx="164.7" cy="16.4" r=".06"/>
<circle cx="164.7" cy="14.2" r=".06"/>
<circle cx="165.8" cy="13.1" r=".06"/>
<circle cx="165.8" cy="19.8" r=".06"/>
<circle cx="166.9" cy="16.4" r=".06"/>
<circle cx="166.9" cy="18.7" r=".06"/>
<circle cx="192" cy="19.8" r=".06"/>
<circle cx="194.3" cy="19.8" r=".06"/>
<circle cx="156.8" cy="28.8" r=".06"/>
<circle cx="156.8" cy="22.1" r=".06"/>
<circle cx="156.8" cy="37.8" r=".06"/>
<circle cx="156.8" cy="31" r=".06"/>
<circle cx="158" cy="27.7" r=".06"/>
<circle cx="158" cy="25.4" r=".06"/>
<circle cx="158" cy="34.4" r=".06"/>
<circle cx="158" cy="36.7" r=".06"/>
<circle cx="159.1" cy="24.3" r=".06"/>
<circle cx="159.1" cy="22.1" r=".06"/>
<circle cx="159.1" cy="31" r=".06"/>
<circle cx="159.1" cy="33.3" r=".06"/>
<circle cx="160.2" cy="20.9" r=".06"/>
<circle cx="160.2" cy="36.7" r=".06"/>
<circle cx="160.2" cy="29.9" r=".06"/>
<circle cx="160.2" cy="27.7" r=".06"/>
<circle cx="160.2" cy="38.9" r=".06"/>
<circle cx="161.3" cy="35.5" r=".06"/>
<circle cx="161.3" cy="24.3" r=".06"/>
<circle cx="161.3" cy="26.5" r=".06"/>
<circle cx="162.4" cy="38.9" r=".06"/>
<circle cx="162.4" cy="32.2" r=".06"/>
<circle cx="162.4" cy="20.9" r=".06"/>
<circle cx="162.4" cy="29.9" r=".06"/>
<circle cx="162.4" cy="23.2" r=".06"/>
<circle cx="163.6" cy="26.5" r=".06"/>
<circle cx="163.6" cy="28.8" r=".06"/>
<circle cx="163.6" cy="37.8" r=".06"/>
<circle cx="163.6" cy="35.5" r=".06"/>
<circle cx="164.7" cy="32.2" r=".06"/>
<circle cx="164.7" cy="23.2" r=".06"/>
<circle cx="164.7" cy="25.4" r=".06"/>
<circle cx="164.7" cy="34.4" r=".06"/>
<circle cx="165.8" cy="37.8" r=".06"/>
<circle cx="165.8" cy="28.8" r=".06"/>
<circle cx="165.8" cy="22.1" r=".06"/>
<circle cx="165.8" cy="31" r=".06"/>
<circle cx="166.9" cy="25.4" r=".06"/>
<circle cx="166.9" cy="34.4" r=".06"/>
<circle cx="166.9" cy="27.7" r=".06"/>
<circle cx="166.9" cy="36.7" r=".06"/>
<circle cx="186.4" cy="27.7" r=".06"/>
<circle cx="186.4" cy="34.4" r=".06"/>
<circle cx="186.4" cy="25.4" r=".06"/>
<circle cx="187.5" cy="31" r=".06"/>
<circle cx="187.5" cy="22.1" r=".06"/>
<circle cx="187.5" cy="33.3" r=".06"/>
<circle cx="187.5" cy="24.3" r=".06"/>
<circle cx="188.6" cy="27.7" r=".06"/>
<circle cx="188.6" cy="20.9" r=".06"/>
<circle cx="188.6" cy="29.9" r=".06"/>
<circle cx="189.8" cy="24.3" r=".06"/>
<circle cx="189.8" cy="26.5" r=".06"/>
<circle cx="189.8" cy="33.3" r=".06"/>
<circle cx="190.9" cy="23.2" r=".06"/>
<circle cx="190.9" cy="29.9" r=".06"/>
<circle cx="190.9" cy="32.2" r=".06"/>
<circle cx="192" cy="26.5" r=".06"/>
<circle cx="192" cy="28.8" r=".06"/>
<circle cx="193.1" cy="34.4" r=".06"/>
<circle cx="193.1" cy="25.4" r=".06"/>
<circle cx="193.1" cy="32.2" r=".06"/>
<circle cx="193.1" cy="23.2" r=".06"/>
<circle cx="194.3" cy="31" r=".06"/>
<circle cx="194.3" cy="22.1" r=".06"/>
<circle cx="194.3" cy="28.8" r=".06"/>
<circle cx="195.4" cy="34.4" r=".06"/>
<circle cx="195.4" cy="25.4" r=".06"/>
<circle cx="195.4" cy="27.7" r=".06"/>
<circle cx="196.5" cy="31" r=".06"/>
<circle cx="196.5" cy="22.1" r=".06"/>
<circle cx="196.5" cy="24.3" r=".06"/>
<circle cx="196.5" cy="33.3" r=".06"/>
<circle cx="156.8" cy="40" r=".06"/>
<circle cx="159.1" cy="42.3" r=".06"/>
<circle cx="159.1" cy="40" r=".06"/>
<circle cx="161.3" cy="42.3" r=".06"/>
<circle cx="162.4" cy="41.2" r=".06"/>
<circle cx="164.7" cy="41.2" r=".06"/>
<circle cx="165.8" cy="40" r=".06"/>
<circle cx="187.5" cy="42.3" r=".06"/>
<circle cx="189.8" cy="42.3" r=".06"/>
<circle cx="190.9" cy="41.2" r=".06"/>
<circle cx="193.1" cy="41.2" r=".06"/>
<circle cx="196.5" cy="42.3" r=".06"/>
</g>
<!-- layer: Components 3 -->
<g fill="none" stroke="#000" stroke-width=".21">
<path d="M54.9 192.2a1.01 1.01 0 0 0-1 1M54.9 192.2h5M59.9 192.2a1.01 1.01 0 0 1 1 1v10.5h-7v-10.5M162.4 192.2a1.01 1.01 0 0 0-1 1v10.5h7v-10.5a1.01 1.01 0 0 0-1-1M162.4 192.2h5M53.9 203.7h7v1.1h-7zM55.7 205.5h3.6v6.8l-.2 .5h-2.9l-.4-.2zM161.4 203.7h7v1h-7zM163.5 212.8h-.3l-.2-.4v-6.9h3.6l-.1 7.1-.4 .2-2.6 .1"/>
<circle cx="57.4" cy="198" r="3"/>
<circle cx="164.9" cy="197.9" r="3"/>
</g>
<!-- layer: Title Block -->
<g fill="none" stroke="#000" stroke-width=".21">
<path d="M49.8 54.1h20M64.9 75h-2.1l-8.5 8.4M55.5 92.4h5.1M68 141.9h-2.2l-8 4M68 188.2h-2.1l-3.5 3.5M70.6 199.8h-2.2l-3.5 3.5M151.7 199.8h2.2l3.5 3.5M154.2 188.2h2.2l3.5 3.5M58.7 229.8l-8.5 8.5h-2.2M67 223.8l8.5 8.4h2.1M82 223.3l3.4 3.5h2.2M163.2 229.8l8.5 8.5h2.2"/>
<path d="M3.4 261.4h203v27.5h-203zM51.4 266.9h155M51.4 272.4h155M51.4 277.9h155M51.4 261.4v27.5M72.4 261.4v27.5M121.4 261.4v27.5M142.4 261.4v27.5M183.4 261.4v11M51.4 283.4h155M183.4 283.4v5.5"/>
</g>
<path d="M47.6 54.1l2.2-.4v.7zM54 83.2l.5 .5-1.8 1.3zM53.4 92.4l2.1-.3v.7zM55.8 146.9l1.8-1.3 .3 .6zM62.2 191.5l.5 .5-1.8 1.2zM160.1 191.5l1.3 1.7-1.8-1.2zM64.7 203l.5 .5-1.8 1.3zM157.6 203l1.3 1.8-1.8-1.3zM58.4 229.6l1.8-1.3-1.3 1.8zM65.4 222.2l1.8 1.3-.5 .5zM80.4 221.8l1.8 1.3-.5 .5zM161.7 228.3l1.8 1.3-.5 .5z" fill="#000" stroke="#000" stroke-width=".21"/>
<g font-size="5.6">
<text x="106.9" y="68.9">Vertical sliding double hung window</text>
<text x="106.5" y="73.9">Residential 2 pane</text>
</g>
<g font-size="4.2">
<text x="106.6" y="82.9">Features:</text>
<text x="106.7" y="142.9">Specifications:</text>
<text x="73.4" y="266.2">Timber for Shugg</text>
<text x="144.4" y="266.2">DH102_TF8</text>
<text x="185.4" y="265.9">1:2</text>
<text x="73.4" y="271.7">A:A &amp; B:B</text>
<text x="144.4" y="271.6">11-08-21</text>
<text x="185.4" y="271.6">001</text>
<text x="73.4" y="277.2">-</text>
<text x="144.4" y="277.2">Double Hung</text>
<text x="73.4" y="282.7">-</text>
<text x="144.4" y="282.6">Residential</text>
<text x="73.4" y="288.2">-</text>
<text x="144.4" y="288.1">Single</text>
<text x="185.4" y="288.2">8mm</text>
</g>
<g font-size="3.5">
<text x="74.8" y="105.3">SECTION A-A</text>
<text x="83.3" y="243.8">SECTION B-B</text>
<text x="7" y="266.3">Neotechnical Industries Ltd</text>
</g>
<g font-size="3.1">
<text x="167.5" y="11.3">A</text>
<text x="152.3" y="27">B</text>
<text x="169.1" y="27">B</text>
<text x="151.8" y="47">DH102</text>
<text x="167.5" y="46.1">A</text>
<text x="181.9" y="47">DH102</text>
</g>
<g font-size="2.8">
<text x="70.1" y="58.2">head rebate for drawing</text>
<text x="70.1" y="54.8">Glass shown below</text>
<text x="70.2" y="61.5">clarity only</text>
<text x="65.2" y="76">Midseal</text>
<text x="106.8" y="87.9">Sashless panes of glass move within their own plane</text>
<text x="61" y="93.2">OVERLAP NOT TO SCALE</text>
<text x="106.7" y="92.9">Provides high and low ventilation</text>
<text x="61.1" y="96.5">Typically 100mm</text>
<text x="106.7" y="97.9">Narrow aluminium profiles</text>
<text x="106.8" y="106.3">(frames may need to be adapted to suit)</text>
<text x="106.8" y="102.9">Can be retrofitted to solve ventilation problems</text>
<text x="106.7" y="112.9">Removable midseal closes off winter draughts</text>
<text x="106.7" y="117.9">Lock open position provides secure ventilation</text>
<text x="106.8" y="126">sliding pane (shown at top)</text>
<text x="106.9" y="122.6">Acrylic lifting handle may be positioned at the bottom or top of the bottom</text>
<text x="106.9" y="132.9">Available with or without a Base Pane</text>
<text x="68.5" y="142.9">Wool Pile Carrier</text>
<text x="106.8" y="152.9">Curved and/or raking heads available</text>
<text x="106.7" y="157.9">Frame height from 600mm</text>
<text x="106.7" y="162.9">Frame width from 370mm</text>
<text x="106.9" y="167.9">Annealed, laminated, toughened or Low E glass available as standard</text>
<text x="106.7" y="172.9">Most powder coated and anodised aluminium finishes available as standard</text>
<text x="68.5" y="189">Shugg Lock - typically</text>
<text x="126.5" y="189">Shugg Lock - typically</text>
<text x="68.4" y="192.3">required on one side</text>
<text x="68.5" y="195.7">only</text>
<text x="128.3" y="192.3">required on one side</text>
<text x="148.6" y="195.7">only</text>
<text x="70.9" y="200.8">Guide N1389</text>
<text x="134.9" y="200.8">Guide N1389</text>
<text x="88" y="227.8">Glass</text>
<text x="78" y="233.2">'h' Plastic</text>
<text x="31.2" y="239.3">Guide N1389</text>
<text x="174.3" y="239.3">Guide N1389</text>
<text x="52.4" y="264.1">Frame Type</text>
<text x="52.5" y="269.7">Section</text>
<text x="122.4" y="264.1">Drawing name</text>
<text x="122.4" y="269.6">Date drawn</text>
<text x="170.2" y="269.6">Revision</text>
<text x="170.3" y="264.2">Scale</text>
<text x="8.8" y="271.8">9 McDonald St, Sandringham,</text>
<text x="21.4" y="275.1">Auckland.</text>
<text x="52.5" y="275.1">Notes</text>
<text x="122.6" y="275.1">Window style</text>
<text x="11.9" y="281.8">Email: info@shugg.co.nz</text>
<text x="15" y="278.5">Phone: 09 815 0481</text>
<text x="52.5" y="280.6">Notes</text>
<text x="122.6" y="280.7">Window format</text>
<text x="16.5" y="285.2">www.shugg.co.nz</text>
<text x="52.5" y="286.1">Notes</text>
<text x="122.5" y="286.2">Glazing</text>
<text x="170.3" y="286.1">Thickness</text>
</g>
<g font-size="2.1">
<text x="20" y="291.4">Details subject to change without notice. Exterior frames by others, Neotechnical Industries Ltd does not own the rights to exterior frames shown and are indicative only. All other details</text>
<text x="56.6" y="293.9">© Neotechnical Industries Ltd, not to be reproduced, altered or distributed in any form without permission.</text>
</g>
<g font-size="1.7">
<text x="42.1" y="15">49 minimum</text>
<text x="42.1" y="34.5">18</text>
<text x="32" y="42.4">10 min.</text>
<text x="42.1" y="42.4">15</text>
<text x="52.8" y="42.5">24 min.</text>
<text x="16.2" y="135.5">NOT TO SCALE</text>
<text x="16.2" y="137.6">Standard Height</text>
<text x="18.3" y="133.4">Base Pane</text>
<text x="17.3" y="141.8">Other heights</text>
<text x="19.1" y="143.9">available</text>
<text x="19.6" y="139.7">125mm</text>
<text x="56.2" y="140.1">10 min.</text>
<text x="36.8" y="149">20</text>
<text x="11.8" y="155.7">5.0° min.</text>
<text x="87.3" y="156.2">3.5</text>
<text x="80.4" y="163.6">3</text>
<text x="44.9" y="172.6">49 minimum</text>
<text x="80.4" y="169.1">8</text>
<text x="28.1" y="217.1">49 min.</text>
<text x="188.6" y="217.1">49 min.</text>
</g>
<text font-size="1.4" x="71.4" y="217">47</text>
<g font-size="1">
<text x="151.8" y="8.9">2 Panel Double Hung</text>
<text x="152" y="10.2">125mm Base Pane -</text>
<text x="153.2" y="11.5">Closed Position</text>
<text x="181.8" y="8.8">2 Panel Double Hung</text>
<text x="182" y="10.1">125mm Base Pane -</text>
<text x="183.5" y="11.4">Open Position</text>
<text x="157.9" y="41.6">Fixed base pane</text>
<text x="187.9" y="41.6">Fixed base pane</text>
</g>
</svg>
